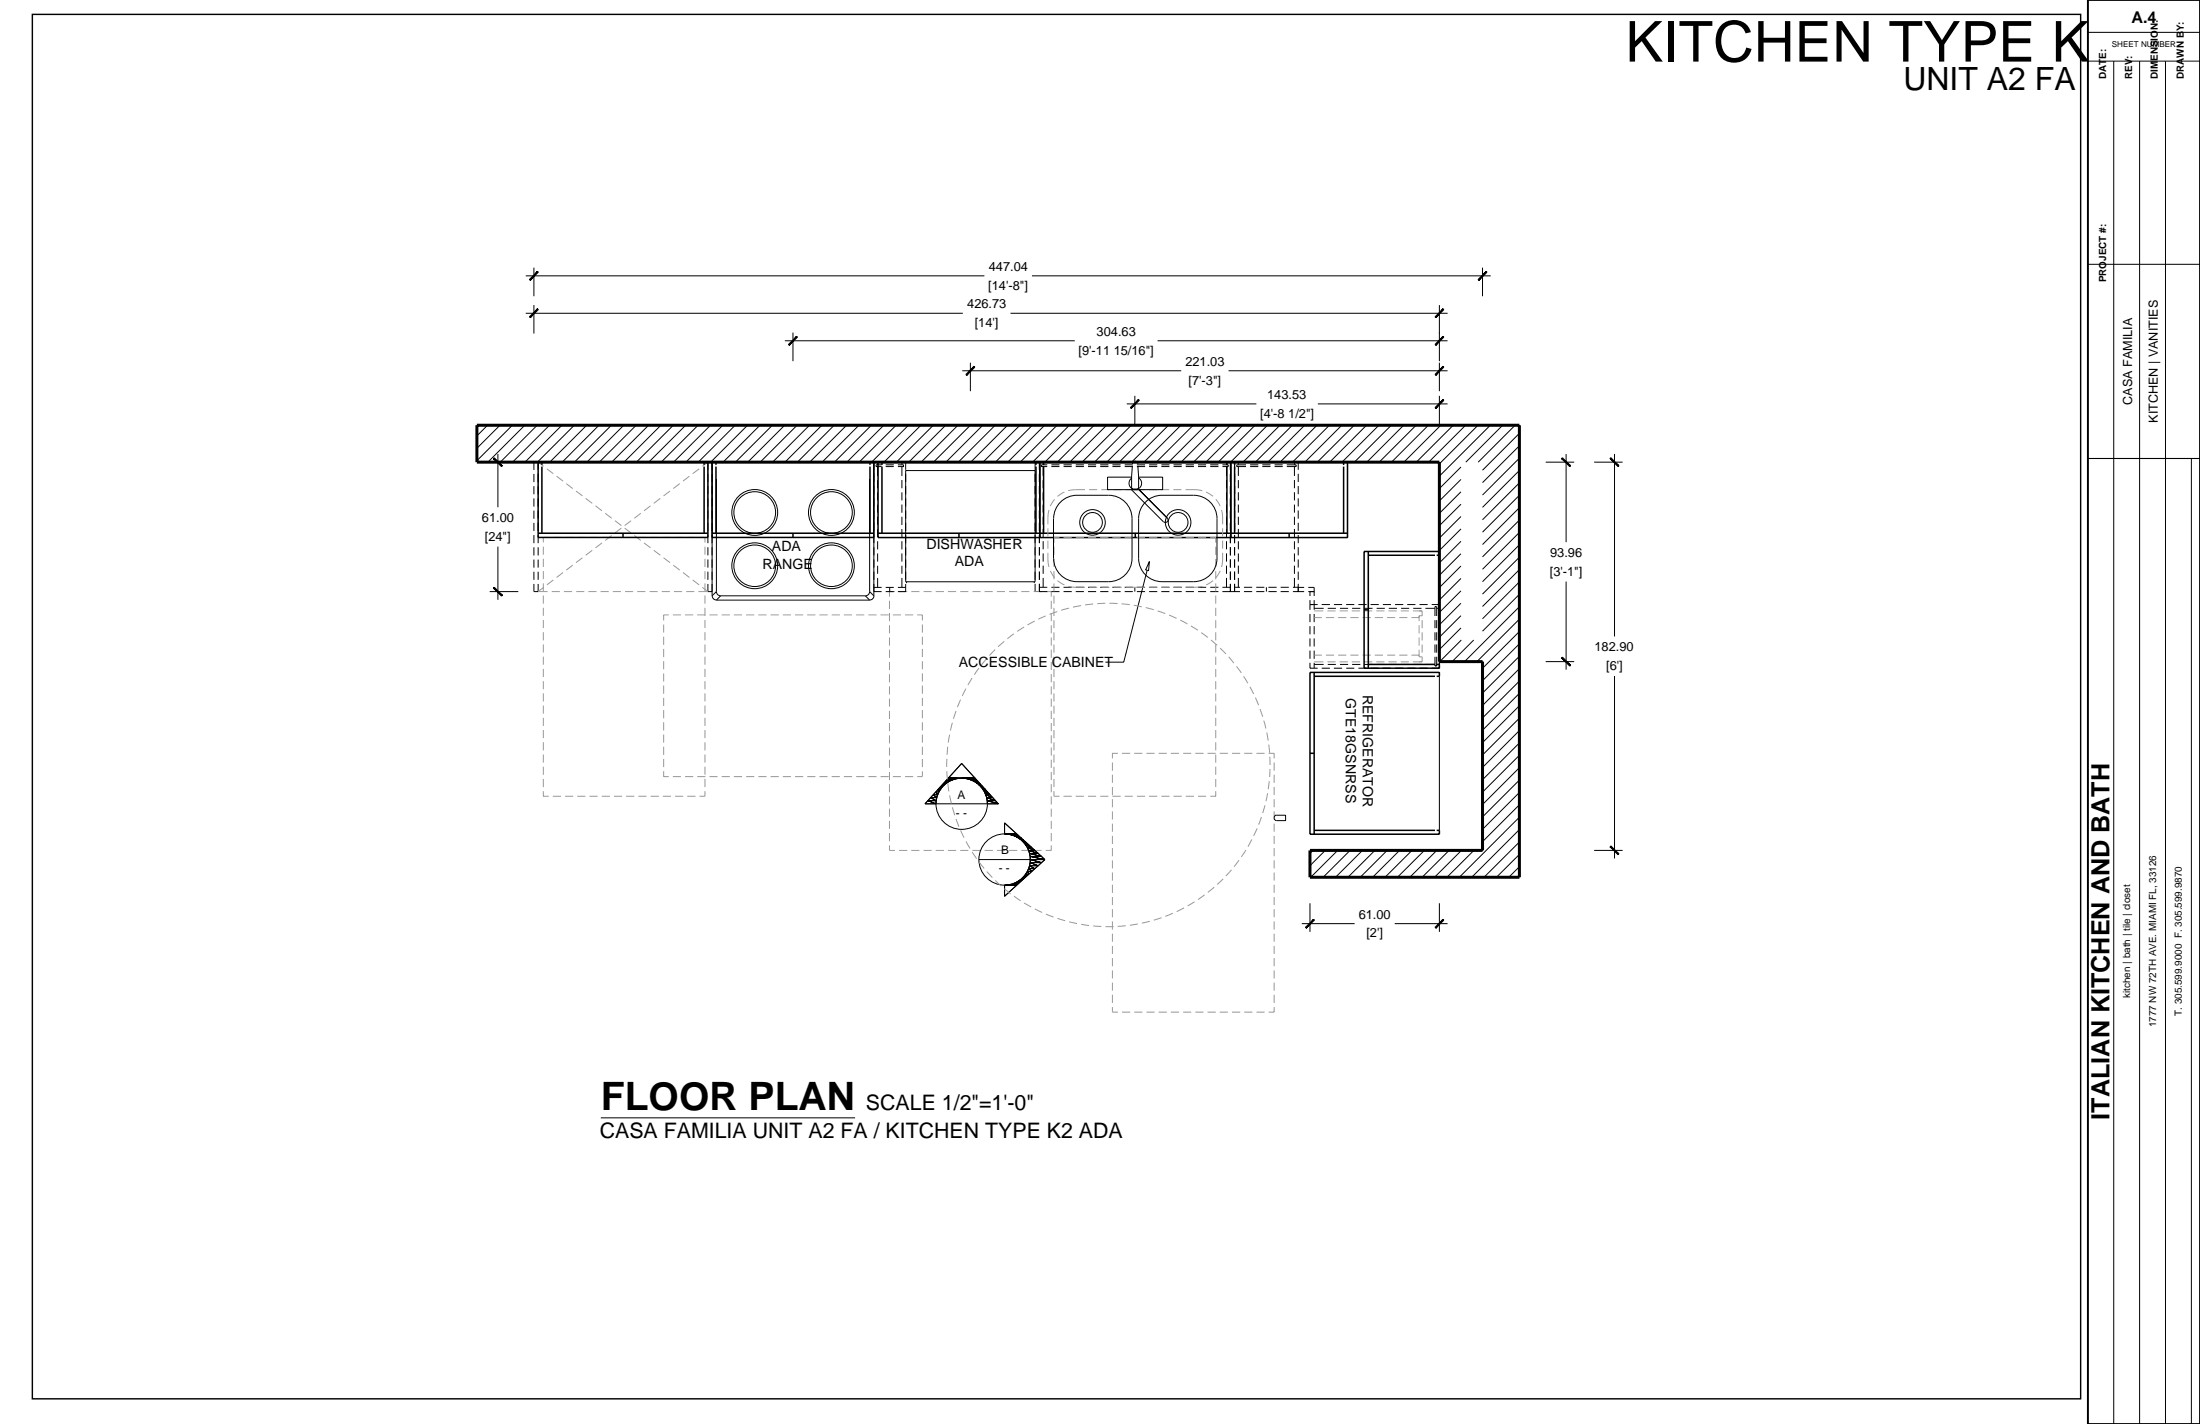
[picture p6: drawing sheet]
<svg xmlns="http://www.w3.org/2000/svg" width="432mm" height="279mm" viewBox="0 0 432 279" stroke-linecap="round" stroke-linejoin="round" font-family="sans-serif">
<g fill="none" stroke="#000" stroke-width=".2">
<path d="M103.2 54.1h90M104.8 52.5v5.6M104.8 59.9v5.5M202.5 54.1h90.1M282.5 59.9v11M291 52.5v5.6M103.2 61.5h85.8M154.1 66.9h56.8M155.6 65.3v5.6M188.9 72.7h42.9M190.5 71.2v5.6M198.3 61.5h85.8"/>
<path d="M221.1 79.2h25.5M222.7 77.7v5.5M227.2 66.9h56.9M241.1 72.7h43M258.7 79.2h25.4M282.5 71.2v5.6M282.5 77.7v5.5M95.7 83.4l-2.1 2.1M96.1 90.7h5.6M97.7 89.1v10.4M98.1 83.4l-4.5 4.6M100.6 83.4l-7 7"/>
<path d="M103 83.4l-7.2 7.3M104.8 92.2v-1.5h.8v1.5M104.8 93v1.6M104.8 95.4v1.6M104.8 97.8v1.6M105.4 83.4l-7.2 7.3M105.6 93v1.6M105.6 95.4v1.6M105.6 97.8v1.6M106.4 90.7h31.8M107.8 83.4l-7.2 7.3M110.3 83.4l-7.3 7.3"/>
<path d="M112.7 83.4l-7.2 7.3M115.1 83.4l-7.2 7.3M117.6 83.4l-7.3 7.3M120 83.4l-7.2 7.3M122.4 83.4l-7.2 7.3M124.9 83.4l-7.3 7.3M127.3 83.4l-7.2 7.3M129.7 83.4l-7.2 7.3M132.1 83.4l-7.2 7.3M134.6 83.4l-7.3 7.3M137 83.4l-7.2 7.3M138.9 93v1.6"/>
<path d="M138.9 95.4v1.6M138.9 97.8v1.6M139.4 83.4l-7.2 7.3M139.8 90.7v26.2l.8-.8v-22.1M141.9 83.4l-7.3 7.3M144.3 83.4l-7.2 7.3M146.7 83.4l-7.2 7.3M149.2 83.4l-7.3 7.3M151.6 83.4l-7.2 7.3M154 83.4l-7.2 7.3M156.4 83.4l-7.2 7.3M158.9 83.4l-7.3 7.3"/>
<path d="M161.3 83.4l-7.2 7.3M163.7 83.4l-7.2 7.3M166.2 83.4l-7.3 7.3M168.6 83.4l-7.2 7.3M171 83.4l-7.2 7.3M171.5 90.7v26.2l-.8-.8v-22.1M172.3 90.7v.5M172.3 91.5v1.9M172.3 94.2v1.6M172.3 96.6v1.6M172.3 99v1.6M173 91.2h-1.1v.3h1.1"/>
<path d="M173.5 83.4l-7.3 7.3M173.8 91.5h1.6M173.8 91.2h1.6M175.9 83.4l-7.3 7.3M176.2 91.2h1.1v.3h-1.1M177 90.7v.5M177 91.5v1.9M177 94.2v1.6M177 96.6v1.6M177 99v1.6M177.8 92.3h25.4v21.9h-25.4zM177.8 90.7v1.5"/>
<path d="M178.3 83.4l-7.2 7.3M180.7 83.4l-7.2 7.3M183.2 83.4l-7.3 7.3M185.6 83.4l-7.2 7.3M188 83.4l-7.2 7.3M190.5 83.4l-7.3 7.3M192.9 83.4l-7.2 7.3M195.3 83.4l-7.2 7.3M197.8 83.4l-7.3 7.3M200.2 83.4l-7.3 7.3M202.6 83.4l-7.2 7.3M203.2 90.7v1.5"/>
<path d="M204 90.7v1.5M204 93v1.6M204 95.4v1.6M204 97.8v1.6M204.7 90.7v.5M204.7 91.5v1.9M204.7 94.2v1.6M204.7 96.6v1.6M204.7 99v1.6M205 83.4l-7.2 7.3M205.5 91.2h-1.1v.3h1.1M206.4 91.5h1.5"/>
<path d="M206.4 91.2h1.5M207.5 83.4l-7.3 7.3M208.7 91.5h1.7M208.7 91.2h1.7M209.9 83.4l-7.2 7.3M211.1 91.5h1.6M211.1 91.2h1.6M212.3 83.4l-7.2 7.3M213.6 91.5h1.5M213.6 91.2h1.5M214.8 83.4l-7.3 7.3M215.9 91.5h1.7"/>
<path d="M215.9 91.2h1.7M217.2 83.4l-7.2 7.3M218.3 91.5h1.6M218.3 91.2h1.6M219.6 83.4l-7.2 7.3M220.7 91.5h1.6M220.7 91.2h1.6M222 83.4l-7.2 7.3M222.1 96.1l6.2 6.3M222.1 93.6h-4.7v2.5h10.8v-2.5h-4.7M222.1 93.8a1.24 1.24 0 0 0 .2 2.1M222.2 91.4l-.1 4.3 .2 .3h1"/>
<path d="M223.1 91.5h1.6M223.1 91.2h1.6M223.3 91.4l.2 4.3-.2 .3M223.4 91a.54 .54 0 0 0-.6-.5 .54 .54 0 0 0-.5 .5M223.5 93.8a1.24 1.24 0 0 1-.2 2.2M223.5 96.1l5.6 5.5a.52 .52 0 0 1 0 .8 .52 .52 0 0 1-.7 0M224.5 83.4l-7.3 7.3M225.5 91.5h1.6M225.5 91.2h1.6M226.9 83.4l-7.2 7.3M227.9 91.5h1.6M227.9 91.2h1.6"/>
<path d="M229.3 83.4l-7.2 7.3M230.3 91.5h1.6M230.3 91.2h1.6M231.8 83.4l-7.3 7.3M232.7 91.5h1.6M232.7 91.2h1.6M234.2 83.4l-7.3 7.3M234.3 97.2h-6.2a4.6 4.6 0 0 0-4.6 4.6v7.7a4.6 4.6 0 0 0 4.6 4.6h6.2M234.3 97.2a4.6 4.6 0 0 1 4.6 4.6v7.7a4.6 4.6 0 0 1-4.6 4.6M235.1 91.5h1.6M235.1 91.2h1.6M236.6 83.4l-7.2 7.3"/>
<path d="M237.5 91.5h1.6M237.5 91.2h1.6M239.1 83.4l-7.3 7.3M239.9 91.2h1.2v.3h-1.2M240.7 90.7v.5M240.7 91.5v1.9M240.7 94.2v1.6M240.7 96.6v1.6M240.7 99v1.6M241.5 93v1.6M241.5 95.4v1.6M241.5 97.8v1.6"/>
<path d="M241.5 83.4l-7.2 7.3M242.3 90.7v1.5M242.3 93v1.6M242.3 95.4v1.6M242.3 97.8v1.6M243.1 90.7v.5M243.1 91.5v1.9M243.1 94.2v1.6M243.1 96.6v1.6M243.1 99v1.6M243.9 83.4l-7.2 7.3M244.6 91.2h-1.9v.3h1.9"/>
<path d="M245.4 91.5h1.6M245.4 91.2h1.6M246.3 83.4l-7.2 7.3M247.8 91.5h1.6M247.8 91.2h1.6M248.8 83.4l-7.3 7.3v1.5M250.2 91.5h1.6M250.2 91.2h1.6M251.2 83.4l-7.2 7.3M252.6 91.2h1.8v.3h-1.8M253.6 83.4l-7.2 7.3M254.1 90.7v.5"/>
<path d="M254.1 91.5v1.9M254.1 94.2v1.6M254.1 96.6v1.6M254.1 99v1.6M254.8 90.7v1.5M254.8 93v1.6M254.8 95.4v1.6M254.8 97.8v1.6M256.1 83.4l-7.3 7.3M258.5 83.4l-7.3 7.3M260.9 83.4l-7.2 7.3M263.4 83.4l-7.3 7.3"/>
<path d="M263.7 90.7h-124.8v1.5M265.8 83.4l-7.2 7.3M268.2 83.4l-7.2 7.3M270.6 83.4l-7.2 7.3M273.1 83.4l-7.3 7.3M275.5 83.4l-7.2 7.3M277.9 83.4l-7.2 7.3M280.4 83.4l-7.3 7.3M282.8 83.4l-7.3 7.3M285.2 83.4l-7.2 7.3M286.7 91.6l-4.2 4.3M286.7 94.1l-4.2 4.2"/>
<path d="M286.7 96.5l-4.2 4.2M286.7 98.9l-4.2 4.2M287.7 83.4l-7.3 7.3M290.1 83.4l-7.6 7.6M292.5 83.4l-10 10M294.9 83.4l-7.2 7.3M297.4 83.4l-7.3 7.3M298.2 85l-7.2 7.3M298.2 87.5l-7.2 7.2M298.2 89.9l-7.2 7.2M298.2 92.3l-7.2 7.2M298.2 94.7l-7.2 7.3"/>
<path d="M298.2 97.2l-7.2 7.2M298.2 99.6l-7.2 7.2M303.4 90.7h5.6M307.4 89.1v17.3M312.9 90.7h5.6M316.9 89.1v35.8M96.1 116.1h5.6M97.7 107.3v10.4M104.8 100.2v1.6M104.8 102.6v1.6M104.8 105v1.6M104.8 107.4v1.6"/>
<path d="M104.8 109.8v1.6M104.8 112.2v1.6M104.8 114.6v1.5h.8v-1.5M105.6 100.2v1.6M105.6 102.6v1.6M105.6 105v1.6M105.6 107.4v1.6M105.6 109.8v1.6M105.6 112.2v1.6M138.9 114.6v1.5h.9M138.9 100.2v1.6M138.9 102.6v1.6"/>
<path d="M138.9 105v1.6M138.9 107.4v1.6M138.9 109.8v1.6M138.9 112.2v1.6M139.8 116.9a.84 .84 0 0 0 .8 .8M140.6 116.1a.84 .84 0 0 0 .8 .8M141.4 116.9h28.4l.9 .9h-30.1zM170.7 116.1a.84 .84 0 0 1-.8 .8M171.5 116.1h1.5M171.5 115.3h1.5M171.5 116.9a.84 .84 0 0 1-.8 .8M172.3 101.4v1.6"/>
<path d="M172.3 103.8v1.6M172.3 106.2v1.6M172.3 108.6v1.6M172.3 111v1.6M172.3 113.4v1.9M173.8 116.1h1.6M173.8 115.3h1.6M174.6 115.3v.8M176.2 115.3h1.6M177 101.4v1.6M177 103.8v1.6M177 106.2v1.6"/>
<path d="M177 108.6v1.6M177 111v1.6M177 113.4v1.9M177.8 114.6v1.5h-1.6M177.9 114.2v.2M203 114.2v.2M203.2 114.6v1.5h.8M204 114.6v1.5h1.5M204 100.2v1.6M204 102.6v1.6M204 105v1.6M204 107.4v1.6"/>
<path d="M204 109.8v1.6M204 112.2v1.6M204 115.2h1.5M204.7 101.4v1.6M204.7 103.8v1.6M204.7 106.2v1.6M204.7 108.6v1.6M204.7 111v1.6M204.7 113.4v1.8M206.4 116.1h1.5M206.4 115.2h1.5M206.8 101.8v7.8"/>
<path d="M206.8 101.8a4.6 4.6 0 0 1 4.6-4.6h6.2a4.6 4.6 0 0 1 4.6 4.6v7.7a4.6 4.6 0 0 1-4.6 4.6h-6.2a4.6 4.6 0 0 1-4.6-4.6M208.7 116.1h1.7M208.7 115.2h1.7M211.1 116.1h1.6M211.1 115.2h1.6M213.6 116.1h1.5M213.6 115.2h1.5M215.9 116.1h1.7M215.9 115.2h1.7M218.3 116.1h1.6M218.3 115.2h1.6M220.7 116.1h1.6"/>
<path d="M220.7 115.2h1.6M222.7 115.2v.9M223.1 116.1h1.6M223.1 115.2h1.6M225.1 111.9l-4.5 18h-3.6M225.5 116.1h1.6M225.5 115.2h1.6M227.9 116.1h1.6M227.9 115.2h1.6M230.3 116.1h1.6M230.3 115.2h1.6M232.7 116.1h1.6"/>
<path d="M232.7 115.2h1.6M235.1 116.1h1.6M235.1 115.2h1.6M237.5 116.1h1.6M237.5 115.2h1.6M239.9 116.1h3.5M239.9 115.2h1.6M240.7 101.4v1.6M240.7 103.8v1.6M240.7 106.2v1.6M240.7 108.6v1.6M240.7 111v1.6"/>
<path d="M240.7 113.4v1.8M241.5 100.2v1.6M241.5 102.6v1.6M241.5 105v1.6M241.5 107.4v1.6M241.5 109.8v1.6M241.5 112.2v1.6M241.5 114.6v1.5M242.3 100.2v1.6M242.3 102.6v1.6M242.3 105v1.6M242.3 107.4v1.6"/>
<path d="M242.3 109.8v1.6M242.3 112.2v1.6M242.3 114.6v1.5M242.3 115.2h1.1M243.1 101.4v1.6M243.1 103.8v1.6M243.1 106.2v1.6M243.1 108.6v1.6M243.1 111v1.6M243.1 113.4v1.8M244.2 116.1h1.6M244.2 115.2h1.6"/>
<path d="M246.6 116.1h1.6M246.6 115.2h1.6M248.6 115.2v.9M249 116.1h1.6M249 115.2h1.6M251.4 116.1h1.6M251.4 115.2h1.6M253.8 116.1h2.2M253.8 115.2h1M254.1 101.4v1.6M254.1 103.8v1.6M254.1 106.2v1.6"/>
<path d="M254.1 108.6v1.6M254.1 111v1.6M254.1 113.4v1.8M254.8 100.2v1.6M254.8 102.6v1.6M254.8 105v1.6M254.8 107.4v1.6M254.8 109.8v1.6M254.8 112.2v1.6M254.8 114.6v1.5M254.8 115.3h1.2M256.8 116.1h1.1"/>
<path d="M256.8 115.3h1.1v1.6M257.1 118.6h1.5M257.1 116.1v.8M257.1 117.8v1.9M257.9 117.8v1.9M257.9 119.4h1.9M259.4 118.6h1.6M260.6 119.4h1.6M261.8 118.6h1.6M263 119.4h1.6M264.2 118.6h1.6M265.4 119.4h1.6"/>
<path d="M266.6 118.6h1.6M267.8 119.4h1.6M269 118.6h1.6M270.2 119.4h1.6M271.4 118.6h1.6M272.6 119.4h1.6M273.8 118.6h1.6M275 119.4h1.6M276.2 118.6h1.6M277.4 119.4h1.6M278.6 118.6h1.6M279.8 119.4h1.8"/>
<path d="M281 118.6h1.5M282 119.4h.5M282.5 108.9v22.2h-1.5M286.7 101.3l-4.2 4.3M286.7 103.8l-4.2 4.2M286.7 106.2l-4.2 4.2M286.7 108.6l-4.2 4.3M286.7 111.1l-4.2 4.2M286.7 113.5l-4.2 4.2M286.7 115.9l-4.2 4.3M286.7 118.4l-4.2 4.2M298.2 102l-7.2 7.3"/>
<path d="M298.2 104.5l-7.2 7.2M298.2 106.9l-7.2 7.2M298.2 109.3l-7.2 7.3M298.2 111.8l-7.2 7.2M298.2 114.2l-7.2 7.2M298.2 116.6l-7.2 7.2M298.2 119l-10.8 10.8M307.4 114.1v17.3M257.1 120.5v1.6M257.1 122.9v1.6M257.1 125.3v1.6M257.1 127.7v1.6"/>
<path d="M257.1 130v1.1h1.5M257.9 120.5v1.6M257.9 122.9v1.6M257.9 125.3v1.6M257.9 127.7v1.6M257.9 130v1.1M257.9 130.4h1.9M259.4 131.1h1.6M260.6 130.4h1.6M261.8 131.1h1.6M263 130.4h1.6M264.2 131.1h1.6"/>
<path d="M265.4 130.4h1.6M266.6 131.1h1.6M267.8 130.4h1.6M269 131.1h1.6M270.2 130.4h1.6M271.4 131.1h1.6M272.6 130.4h1.6M273.8 131.1h1.6M275 130.4h1.6M276.2 131.1h1.6M277.4 130.4h1.6M278.6 131.1h1.6"/>
<path d="M279.8 130.4h1.8M281.6 120.9v-1.9h.4v1.9M281.6 121.7v1.6M281.6 124.1v1.6M281.6 126.4v1.7M281.6 128.9v1.8h.4v-1.8M282 130.4h.5M282 121.7v1.6M282 124.1v1.6M282 126.4v1.7M282.5 132.7v30.2M286.7 120.8l-4.2 4.2"/>
<path d="M286.7 123.2l-4.2 4.2M286.8 125.6l-4.2 4.2M289.2 125.6l-4.2 4.2M298.2 121.5l-8.3 8.3M298.2 123.9l-7.2 7.2M298.2 126.3l-7.2 7.3M298.2 128.8l-7.2 7.2M298.2 131.2l-7.2 7.2M298.2 133.6l-7.2 7.3M298.2 136l-7.2 7.3M298.2 138.5l-7.2 7.2M303.4 129.8h5.6"/>
<path d="M316.9 132.6v35.8M188.7 149.8l7.2 7.9h-14.4zM250.5 160h1.8v1h-1.8M250.5 159.9a.54 .54 0 0 0-.4 .6 .54 .54 0 0 0 .4 .5M298.2 140.9l-7.2 7.2M298.2 143.3l-7.2 7.3M298.2 145.8l-7.2 7.2M298.2 148.2l-7.2 7.2M298.2 150.6l-7.2 7.3M298.2 153.1l-7.2 7.2M298.2 155.5l-7.2 7.2M298.2 157.9l-7.2 7.2"/>
<path d="M192.1 168.6a5 5 0 0 0 5.1 5.1 5 5 0 0 0 5-5.1M192.1 168.7h10.1M197.2 163.6v-2.1l7.9 7.2-7.9 7.2v-2.2M197.2 163.6a5 5 0 0 1 5 5M197.2 163.6a5 5 0 0 0-5.1 5M257.1 177.2v5.6M257.7 166.9l-.6 .5M260.1 166.9l-3 3M262.6 166.9l-5.3 5.2M265 166.9l-5.3 5.2M267.4 166.9l-5.3 5.2M269.9 166.9l-5.3 5.2"/>
<path d="M272.3 166.9l-5.3 5.2M274.7 166.9l-5.3 5.2M277.1 166.9l-5.3 5.2M279.6 166.9l-5.3 5.2M282 166.9l-5.3 5.2M282.5 177.2v5.6M284.4 166.9l-5.3 5.2M286.9 166.9l-5.3 5.2M289.3 166.9l-5.3 5.2M298.2 160.3l-11.8 11.8M298.2 162.8l-9.3 9.3M298.2 165.2l-6.9 6.9"/>
<path d="M298.2 167.6l-4.5 4.5M298.2 170.1l-2.1 2M312.9 166.9h5.6M255.5 181.2h10.4M273.7 181.2h10.4M117.9 219.3h49.9"/>
<circle cx="148.1" cy="111" r="4.5"/>
<circle cx="148.1" cy="100.6" r="4.5"/>
<circle cx="148.1" cy="100.6" r="4.1"/>
<circle cx="148.1" cy="111" r="4.1"/>
<circle cx="163.2" cy="111" r="4.5"/>
<circle cx="163.2" cy="100.6" r="4.5"/>
<circle cx="163.2" cy="100.6" r="4.1"/>
<circle cx="163.2" cy="111" r="4.1"/>
<circle cx="214.4" cy="102.5" r="1.94"/>
<circle cx="214.4" cy="102.5" r="2.51"/>
<circle cx="231.2" cy="102.5" r="1.94"/>
<circle cx="231.2" cy="102.5" r="2.51"/>
<circle cx="188.8" cy="157.7" r="5"/>
</g>
<g fill="none" stroke="#989898" stroke-width=".2">
<path d="M105.6 90.7l1.1 .8M107.3 92l1.3 .9M109.2 93.4l1.3 1M111.1 94.9l1.3 1M113.1 96.4l1.2 .9M115 97.8l1.2 1M116.9 99.3l1.3 .9M127.7 99.3l-1.3 .9M129.6 97.8l-1.3 1M131.5 96.4l-1.3 .9M133.4 94.9l-1.3 1M135.3 93.4l-1.3 1"/>
<path d="M137.2 92l-1.2 .9M138.9 90.7l-1 .8M207 98l-.9 1.3M208.9 96.6l-1.3 .8M213 96.1a8.5 8.5 0 0 0-3.3 .2M213.8 96.1h1.5M216.2 96.1h1.6M218.6 96.1h1.6M221 96.1h3.7M225.5 96.1h1.6M227.9 96.1h1.6M230.3 96.1h1.6"/>
<path d="M232.7 96.1a8.2 8.2 0 0 1 3.3 .2M236.7 96.5l1.4 .9M238.6 98l.9 1.3M106.6 107.3v1.5M106.6 109.6v1.7M106.6 112.1v1.5M106.6 114.4v1.6M106.6 116.8v1.6M106.6 119.3v1.5M106.7 115.3l-1.1 .8h1.9M107.7 105.5h-1.1v.9M108.3 116.1h1.6"/>
<path d="M108.5 105.5h1.6M108.6 113.8l-1.3 1M110.5 112.3l-1.3 1M110.7 116.1h1.6M110.9 105.5h1.6M112.4 110.9l-1.3 1M113.1 116.1h1.6M113.3 105.5h1.6M114.3 109.4l-1.2 1M115.5 116.1h1.6M115.7 105.5h1.6M116.2 108l-1.2 .9"/>
<path d="M117.9 116.1h1.6M118.1 105.5h1.6M118.2 106.5l-1.3 1M118.8 100.7l1.3 1M120.1 105.1l-1.3 .9M120.3 116.1h1.6M120.5 105.5h1.6M120.7 102.2l1.3 .9M122 103.6l-1.3 1M122.6 103.6l1.3 1M122.7 116.1h1.6M122.9 105.5h1.6"/>
<path d="M123.9 102.2l-1.3 .9M124.5 105.1l1.3 .9M125.1 116.1h1.6M125.3 105.5h1.6M125.8 100.7l-1.3 1M126.4 106.5l1.3 1M127.5 116.1h1.6M127.7 105.5h1.6M128.3 108l1.3 .9M129.9 116.1h1.6M130.1 105.5h1.6M130.2 109.4l1.3 1"/>
<path d="M132.1 110.9l1.3 1M132.3 116.1h1.6M132.5 105.5h1.6M134 112.3l1.3 1M134.7 116.1h1.6M134.9 105.5h1.6M136 113.8l1.2 1M137.3 105.5h1.1v.9M137.9 115.3l1 .8h-1.8M138.4 107.3v1.5M138.4 109.6v1.7M138.4 112.1v1.5"/>
<path d="M138.4 114.4v1.6M138.4 116.8v1.6M138.4 119.3v1.5M174.6 117.9v1.6M175.7 116.1h-1.1v1M176.5 116.1h1.6M178.9 116.1h1.6M181.3 116.1h1.6M183.7 116.1h1.6M186.1 116.1h1.6M188.5 116.1h1.6M190.9 116.1h1.6"/>
<path d="M193.3 116.1h1.6M195.7 116.1h1.6M198.1 116.1h1.6M200.4 116.1h1.7M202.9 116.1h1.5M205.3 116.1h1v1M205.7 108.5v2l.2 .8M205.7 103.7v1.6M205.7 106.1v1.6M205.9 100.1l-.2 .7v2.1M206.2 112l.8 1.4M206.3 117.9v1.6"/>
<path d="M206.9 107.3v1.6M206.9 109.7v1.6M206.9 112.1v1.6M206.9 114.5v1.6M206.9 116.9v1.5M206.9 119.3v1.6M207.5 120l-1.5 .5M207.6 113.9l1.3 .9M207.9 105.5h-1v1M208.7 105.5h1.7M209.7 115l1.4 .2h1.9M209.8 119.3l-1.5 .5"/>
<path d="M211.1 105.5h1.6M212.2 118.8l-1.6 .3M213.6 105.5h1.5M213.8 115.2h1.5M214.5 118.5l-1.5 .2M215.9 105.5h1.7M216.2 115.2h1.6M216.9 118.4h-1.6M217.7 118.4h1.7M218.3 105.5h1.6M218.6 115.2h1.6M220.1 118.5l1.6 .1"/>
<path d="M220.7 105.5h1.6M221 115.2h3.7M222.5 118.8l1.6 .3M223.1 105.5h1.6M224.9 119.2l1.5 .4M225.5 115.2h1.6M225.5 105.5h1.6M227.2 119.9l1.5 .5M227.9 115.2h1.6M227.9 105.5h1.6M230.3 115.2h1.6M230.3 105.5h1.6"/>
<path d="M232.7 105.5h1.6M235.1 105.5h1.6M236 115l-1.5 .2h-1.8M237.5 105.5h1.1v1M238.1 113.9l-1.4 .9M238.6 107.3v1.6M238.6 109.7v1.6M238.6 112.1v1.6M238.6 114.5v1.6M238.6 116.9v1.5M238.6 119.3v1.6M239.5 112l-.8 1.3"/>
<path d="M239.8 100.1l.1 .7 .1 2.1M240 108.5l-.1 2-.1 .8M240 103.7v1.6M240 106.1v1.6M257.9 119.9h1.8M260.5 119.9h1.6M262.9 119.9h1.6M265.3 119.9h1.6M267.7 119.9h1.6M270.1 119.9h1.6M272.5 119.9h1.6M274.9 119.9h1.6"/>
<path d="M277.3 119.9h1.8v1M106.6 121.6v1.6M106.6 124v1.6M106.6 126.4v1.6M106.6 128.8v1.6M106.6 131.2v1.6M106.6 133.6v1.6M106.6 136v1.6M106.6 138.4v1.6M130.3 122.5v1.6M130.3 124.9v1.6M130.3 127.3v1.6"/>
<path d="M130.3 129.7v1.6M130.3 132.1v1.6M130.3 134.5v1.6M130.3 136.9v1.6M130.3 139.3v1.6M131.3 120.7h-1v1M132.1 120.7h1.5M134.5 120.7h1.6M136.8 120.7h1.7M138.4 121.6v1.6M138.4 124v1.6M138.4 126.4v1.6"/>
<path d="M138.4 128.8v1.6M138.4 131.2v1.6M138.4 133.6v1.6M138.4 136v1.6M138.4 138.4v1.6M139.3 120.7h1.5M141.6 120.7h1.7M144 120.7h1.6M146.5 120.7h1.5M148.8 120.7h1.7M151.2 120.7h1.6M153.6 120.7h1.6"/>
<path d="M156 120.7h1.6M158.4 120.7h1.6M160.8 120.7h1.6M163.2 120.7h1.6M165.6 120.7h1.6M168 120.7h1.6M170.4 120.7h1.6M172.8 120.7h1.6M174.6 120.3v1.6M174.6 122.7v1.6M174.6 125.1v1.6M174.6 127.5v1.6"/>
<path d="M174.6 129.9v1.6M174.6 132.3v1.6M174.6 134.7v1.6M174.6 137.1v1.6M174.6 139.5v1.6M175.2 120.7h1.6M177.6 120.7h1.6M180 120.7h1v1M181 122.5v1.6M181 124.9v1.6M181 127.3v1.6M181 129.7v1.6"/>
<path d="M181 132.1v1.6M181 134.5v1.6M181 136.9v1.6M181 139.3v1.6M187.6 139.5l-.5 1.5M188.5 137.3l-.6 1.4M189.6 135.1l-.7 1.4M190.8 133l-.8 1.4M192.2 131.1l-1 1.3M192.7 130.4h-.1M193.7 129.2l-1 1.2M195.3 127.4l-1.1 1.2"/>
<path d="M197.1 125.8l-1.2 1.1M199 124.4l-1.3 .9M201 123l-1.4 .9M203.1 121.9l-1.4 .7M205.3 120.8l-1.5 .7M206.3 120.3v1.6M206.3 122.7v1.6M206.3 125.1v1.6M206.3 127.5v1.6M206.3 129.9v1.6M206.3 132.3v1.6M206.3 134.7v1.6"/>
<path d="M206.3 137.1v1.6M206.3 139.5v1.6M206.9 121.7v1.6M206.9 124.1v1.5M206.9 126.4v1.7M206.9 128.8v1.7M206.9 131.3v1.5M206.9 133.6v1.7M206.9 136v1.6M206.9 138.5v1.5M229.5 120.7l1.4 .6M231.6 121.7l1.5 .7"/>
<path d="M233.8 122.8l1.3 .9M235.8 124.1l1.3 1M237.7 125.6l1.2 1M238.6 121.7v1.6M238.6 124.1v1.5M238.6 126.4v1.7M238.6 128.8v1.7M238.6 131.3v1.5M238.6 133.6v1.7M238.6 136v1.6M238.6 138.5v1.5M239.5 127.2l1.1 1.1"/>
<path d="M241.2 128.9l1 1.2M242.7 130.7l.9 1.3M244.1 132.7l.8 1.3M245.3 134.7l.8 1.5M246.4 136.9l.6 1.5M247.3 139.1l.5 1.5M257.9 129.9h1.8M257.9 128.5h1.5M257.9 121.2h1.5M260.2 128.5h1.7M260.2 121.2h1.7M260.5 129.9h1.6"/>
<path d="M262.6 128.5h1.6M262.6 121.2h1.6M262.9 129.9h1.6M265 128.5h1.6M265 121.2h1.6M265.3 129.9h1.6M267.4 128.5h1.6M267.4 121.2h1.6M267.7 129.9h1.6M269.8 128.5h1.6M269.8 121.2h1.6M270.1 129.9h1.6"/>
<path d="M272.2 128.5h1.6M272.2 121.2h1.6M272.5 129.9h1.6M274.6 128.5h1.6M274.6 121.2h1.6M274.9 129.9h1.6M277 128.5h1.5M277 121.2h1.5M278.5 122.7v1.6M278.5 125.1v1.6M278.5 127.5v1.4h.6M279.1 121.7v1.6"/>
<path d="M279.1 124.1v1.6M279.1 126.4v1.7M279.1 128.9v1h-1.8M279.1 120.8h-.6v1.1M106.6 140.8v1.6M106.6 143.2v1.6M106.6 145.6v1.6M106.6 148v1.6M106.6 150.4v1.6M106.6 152.8v1.6M106.6 155.2v1h1.1M108.5 156.2h1.6"/>
<path d="M110.9 156.2h1.6M113.3 156.2h1.6M115.7 156.2h1.6M118.1 156.2h1.6M120.5 156.2h1.6M122.9 156.2h1.6M125.3 156.2h1.6M127.7 156.2h1.6M130.1 156.2h1.6M130.3 151.3v1.1h1M130.3 141.7v1.6M130.3 144.1v1.6"/>
<path d="M130.3 146.5v1.6M130.3 148.9v1.6M132.1 152.4h1.5M132.5 156.2h1.6M134.5 152.4h1.6M134.9 156.2h1.6M136.8 152.4h1.7M138.4 140.8v1.6M138.4 143.2v1.6M138.4 145.6v1.6M138.4 148v1.6M138.4 150.4v1.6"/>
<path d="M138.4 152.8v1.6M138.4 155.2v1h-1.1M139.3 152.4h1.5M141.6 152.4h1.7M144 152.4h1.6M146.5 152.4h1.5M148.8 152.4h1.7M151.2 152.4h1.6M153.6 152.4h1.6M156 152.4h1.6M158.4 152.4h1.6M160.8 152.4h1.6"/>
<path d="M163.2 152.4h1.6M165.6 152.4h1.6M168 152.4h1.6M170.4 152.4h1.6M172.8 152.4h1.6M174.6 141.9v1.6M174.6 144.3v1.6M174.6 146.7v1.6M174.6 149.1v1.6M174.6 151.5v1.6M174.6 153.9v1.5M174.6 156.3v1.6"/>
<path d="M174.6 158.7v1.6M175.2 152.4h1.6M177.6 152.4h1.6M181 151.3v1.1h-1M181 141.7v1.6M181 144.1v1.6M181 146.5v1.6M181 148.9v1.6M185.8 148.9v1.6M185.8 151.3l.1 1.6M186 146.5l-.1 1.6M186 153.7l.2 1.6"/>
<path d="M186.4 144.1l-.3 1.6M186.4 156.1l.3 1.5M186.9 141.8l-.4 1.5M186.9 158.4l.5 1.6M206.3 141.9v1.6M206.3 144.3v1.6M206.3 146.7v1.6M206.3 149.1v1.6M206.3 151.5v1.6M206.3 153.9v1.5M206.3 156.3v1.6M206.3 158.7v1.6"/>
<path d="M206.9 155.2v1h1M206.9 140.8v1.7M206.9 143.2v1.6M206.9 145.6v1.6M206.9 148v1.6M206.9 150.4v1.6M206.9 152.8v1.6M208.7 156.2h1.7M211.1 156.2h1.6M213.6 156.2h1.5M215.9 156.2h1.7M218.3 156.2h1.6"/>
<path d="M218.3 149.6v1.6M218.3 152v1.6M218.3 154.4v1.6M218.3 156.8v1.6M218.3 159.2v1.6M219.4 147.8h-1.1v1M220.2 147.8h1.6M220.7 156.2h1.6M222.6 147.8h1.6M223.1 156.2h1.6M225 147.8h1.6M225.5 156.2h1.6"/>
<path d="M227.4 147.8h1.6M227.9 156.2h1.6M229.8 147.8h1.6M230.3 156.2h1.6M232.2 147.8h1.6M232.7 156.2h1.6M234.6 147.8h1.6M235.1 156.2h1.6M237 147.8h1.6M238.6 155.2v1h-1.1M238.6 140.8v1.7M238.6 143.2v1.6"/>
<path d="M238.6 145.6v1.6M238.6 148v1.6M238.6 150.4v1.6M238.6 152.8v1.6M239.4 147.8h1.6M241.8 147.8h1.6M244.2 147.8h1.6M246.6 147.8h1.6M248.1 141.4l.4 1.5M248.3 158l-.5 1.5M248.6 143.7l.3 1.6M248.8 155.6l-.3 1.6"/>
<path d="M249 147.8h1.1v1M249 146.1l.2 1.6M249.1 153.3l-.2 1.6M249.2 148.5l.1 1.6M249.3 150.9l-.1 1.6M250.1 149.6v1.6M250.1 152v1.6M250.1 154.4v1.6M250.1 156.8v1.6M250.1 159.2v1.6M174.6 161.1v1.5M174.6 163.4v1.7"/>
<path d="M174.6 165.9v1h1.1M176.5 166.9h1.6M178.9 166.9h1.6M181.3 166.9h1.6M183.7 166.9h1.6M186.1 166.9h1.6M187.6 160.7l.6 1.5M188.5 166.9h1.6M188.5 162.9l.7 1.5M189.6 165.1l.8 1.4M190.8 167.2l.9 1.3M190.9 166.9h1.6"/>
<path d="M192.2 169.1l1 1.3M193.3 166.9h1.6M193.7 171l1.1 1.2M195.3 172.7l1.2 1.1M195.7 166.9h1.6M197.1 174.4l1.3 1M198.1 166.9h1.6M199 175.8l1.3 .9M200.4 166.9h1.7M201 177.2l1.4 .8M202.9 166.9h1.5M203.1 178.3l1.5 .7"/>
<path d="M205.3 179.3l1.5 .6M206.3 161.1v1.5M206.3 163.4v1.7M206.3 165.9v1h-1M218.3 161.6v1.6M218.3 164v1.6M218.3 166.4v1.6M218.3 168.8v1.6M218.3 171.2v1.6M218.3 173.6v1.6M218.3 176v1.6M218.3 178.4v1.6"/>
<path d="M230.2 179.2l-1.5 .6M232.4 178.1l-1.5 .8M234.5 176.9l-1.4 .9M236.4 175.6l-1.3 .9M238.3 174.1l-1.2 1M240.1 172.4l-1.2 1.1M241.7 170.7l-1.1 1.2M243.2 168.8l-1 1.3M244.5 166.8l-.9 1.3M245.7 164.7l-.8 1.4M246.7 162.5l-.6 1.5M247.6 160.3l-.6 1.5"/>
<path d="M250.1 161.6v1.6M250.1 164v1.6M250.1 166.4v1.6M250.1 168.8v1.6M250.1 171.2v1.6M250.1 173.6v1.6M250.1 176v1.6M250.1 178.4v1.6M207.5 180.2l1.6 .5M209.8 180.9l1.6 .3M212.2 181.4l1.6 .2M214.6 181.7l1.6 .1"/>
<path d="M218.3 180.8v1.6M218.3 183.2v1.6M218.3 185.6v1.6M218.3 188v1.6M218.3 190.4v1.6M218.3 192.8v1.6M218.3 195.2v1.6M218.3 197.6v1h1.1M218.6 181.8h-1.6M220.2 198.6h1.6M221 181.6l-1.6 .2M222.6 198.6h1.6"/>
<path d="M223.3 181.3l-1.5 .2M225 198.6h1.6M225.7 180.8l-1.6 .3M227.4 198.6h1.6M228 180.1l-1.5 .5M229.8 198.6h1.6M232.2 198.6h1.6M234.6 198.6h1.6M237 198.6h1.6M239.4 198.6h1.6M241.8 198.6h1.6M244.2 198.6h1.6"/>
<path d="M246.6 198.6h1.6M250.1 180.8v1.6M250.1 183.2v1.6M250.1 185.6v1.6M250.1 188v1.6M250.1 190.4v1.6M250.1 192.8v1.6M250.1 195.2v1.6M250.1 197.6v1h-1.1"/>
</g>
<g fill="#000" stroke="#000" stroke-width=".2">
<path d="M105.5 53.2l.2 .2zM105.5 53.2l-1.4 1.8zM105.7 53.4l-1.6 1.6zM105.5 53.2l-1.4 1.8zM103.9 54.8l.2 .2zM105.5 53.2l-1.6 1.6z" fill-rule="evenodd"/>
<path d="M290.1 54.8l.2 .2zM291.7 53.2l-1.4 1.8zM291.7 53.2l-1.6 1.6zM291.7 53.2l-1.4 1.8zM291.7 53.2l.2 .2zM291.9 53.4l-1.6 1.6z" fill-rule="evenodd"/>
<path d="M105.5 60.6l.2 .1zM105.5 60.6l-1.4 1.7zM104.1 62.3l1.6-1.6zM105.5 60.6l-1.4 1.7zM103.9 62.2l.2 .1zM103.9 62.2l1.6-1.6z" fill-rule="evenodd"/>
<path d="M156.4 66l.1 .1zM156.4 66l-1.5 1.8zM154.9 67.8l1.6-1.7zM156.4 66l-1.5 1.8zM154.7 67.6l.2 .2zM156.4 66l-1.7 1.6z" fill-rule="evenodd"/>
<path d="M191.2 71.9l.1 .1zM191.2 71.9l-1.5 1.7zM189.7 73.6l1.6-1.6zM191.2 71.9l-1.5 1.7zM189.6 73.5l.1 .1zM189.6 73.5l1.6-1.6z" fill-rule="evenodd"/>
<path d="M223.5 78.4l.1 .1zM223.5 78.4l-1.5 1.7zM222 80.1l1.6-1.6zM223.5 78.4l-1.5 1.7zM221.8 80l.2 .1zM221.8 80l1.7-1.6z" fill-rule="evenodd"/>
<path d="M281.6 80l.2 .1zM283.2 78.4l-1.4 1.7zM283.2 78.4l-1.6 1.6zM283.2 78.4l-1.4 1.7zM283.2 78.4l.2 .1zM283.4 78.5l-1.6 1.6z" fill-rule="evenodd"/>
<path d="M281.6 73.5l.2 .1zM283.2 71.9l-1.4 1.7zM283.2 71.9l-1.6 1.6zM283.2 71.9l-1.4 1.7zM283.2 71.9l.2 .1zM283.4 72l-1.6 1.6z" fill-rule="evenodd"/>
<path d="M281.6 67.6l.2 .2zM283.2 66l-1.4 1.8zM283.2 66l-1.6 1.6zM283.2 66l-1.4 1.8zM283.2 66l.2 .1zM283.4 66.1l-1.6 1.7z" fill-rule="evenodd"/>
<path d="M281.6 62.2l.2 .1zM283.2 60.6l-1.4 1.7zM283.2 60.6l-1.6 1.6zM283.2 60.6l-1.4 1.7zM283.2 60.6l.2 .1zM283.4 60.7l-1.6 1.6z" fill-rule="evenodd"/>
<path d="M98.4 91.6l.2-.2zM96.8 90l1.8 1.4zM96.8 90l1.6 1.6zM96.8 90l1.8 1.4zM96.8 90l.2-.2zM97 89.8l1.6 1.6z" fill-rule="evenodd"/>
<path d="M308.1 91.6l.2-.2zM306.5 90l1.8 1.4zM306.5 90l1.6 1.6zM306.5 90l1.8 1.4zM306.5 90l.2-.2zM306.7 89.8l1.6 1.6z" fill-rule="evenodd"/>
<path d="M317.6 91.6l.2-.2zM316 90l1.8 1.4zM316 90l1.6 1.6zM316 90l1.8 1.4zM316 90l.2-.2zM316.2 89.8l1.6 1.6z" fill-rule="evenodd"/>
<path d="M97 115.2l-.2 .2zM96.8 115.4l1.8 1.4zM97 115.2l1.6 1.6zM96.8 115.4l1.8 1.4zM98.6 116.8l-.2 .2zM96.8 115.4l1.6 1.6z" fill-rule="evenodd"/>
<path d="M225.6 110.2l-.7 1.6zM225.6 110.2l-.2 1.8zM224.9 111.8l.5 .2z" fill-rule="evenodd"/>
<path d="M306.5 129.1l.2-.2zM306.5 129.1l1.8 1.4zM306.7 128.9l1.6 1.6zM306.5 129.1l1.8 1.4zM308.1 130.7l.2-.2zM306.5 129.1l1.6 1.6z" fill-rule="evenodd"/>
<path d="M182.1 157.1h1.6zM182.1 157.1l1.6 .6zM183.7 157.1v.6zM182.1 157.1l1.6 .6zM181.5 157.7h2.2zM182.1 157.1l-.6 .6z" fill-rule="evenodd"/>
<path d="M182.6 156.5h1.3zM182.6 156.5l1.1 .6zM183.9 156.5l-.2 .6zM182.6 156.5l1.1 .6zM182.1 157.1h1.6zM182.6 156.5l-.5 .6z" fill-rule="evenodd"/>
<path d="M183.2 155.9h.8zM183.2 155.9l.7 .6zM184 155.9l-.1 .6zM183.2 155.9l.7 .6zM182.6 156.5h1.3zM183.2 155.9l-.6 .6z" fill-rule="evenodd"/>
<path d="M183.7 155.4h.6zM183.7 155.4l.3 .5zM184.3 155.4l-.3 .5zM183.7 155.4l.3 .5zM183.2 155.9h.8zM183.7 155.4l-.5 .5z" fill-rule="evenodd"/>
<path d="M184.1 154.9h.5zM184.1 154.9l.2 .5zM184.6 154.9l-.3 .5zM184.1 154.9l.2 .5zM183.7 155.4h.6zM184.1 154.9l-.4 .5z" fill-rule="evenodd"/>
<path d="M184.6 154.4h.4zM184.6 154.4v.5zM185 154.4l-.4 .5zM184.6 154.4v.5zM184.1 154.9h.5zM184.6 154.4l-.5 .5z" fill-rule="evenodd"/>
<path d="M185 153.9h.4zM185 153.9v.5zM185 154.4l.4-.5zM185 153.9v.5zM184.6 154.4h.4zM185 153.9l-.4 .5z" fill-rule="evenodd"/>
<path d="M185.3 153.6h.6zM185.3 153.6l.1 .3zM185.4 153.9l.5-.3zM185.3 153.6l.1 .3zM185 153.9h.4zM185.3 153.6l-.3 .3z" fill-rule="evenodd"/>
<path d="M185.6 153.2h.8zM185.6 153.2l.3 .4zM185.9 153.6l.5-.4zM185.6 153.2l.3 .4zM185.3 153.6h.6zM185.6 153.2l-.3 .4z" fill-rule="evenodd"/>
<path d="M185.8 153h1.2zM185.8 153l.6 .2zM186.4 153.2l.6-.2zM185.8 153l.6 .2zM185.6 153.2h.8zM185.8 153l-.2 .2z" fill-rule="evenodd"/>
<path d="M186 152.8h1.5zM186 152.8l1 .2zM187 153l.5-.2zM186 152.8l1 .2zM185.8 153h1.2zM186 152.8l-.2 .2z" fill-rule="evenodd"/>
<path d="M186.1 152.7h2.1zM186.1 152.7l1.4 .1zM187.5 152.8l.7-.1zM186.1 152.7l1.4 .1zM186 152.8h1.5zM186.1 152.7l-.1 .1z" fill-rule="evenodd"/>
<path d="M188.7 149.8l2.7 2.9zM186.1 152.7h5.3zM188.7 149.8l-2.6 2.9z" fill-rule="evenodd"/>
<path d="M186.1 152.7h2.6zM186.1 152.7h2.1zM188.2 152.7h.5zM186.1 152.7h2.1zM186.1 152.7h2.1z" fill-rule="evenodd"/>
<path d="M188.7 152.7h2.7zM188.7 152.7h2.7zM188.7 152.7h2.7zM189.4 152.7h2zM188.7 152.7h.7z" fill-rule="evenodd"/>
<path d="M189.4 152.7h2zM189.4 152.7l2.1 .1zM191.4 152.7l.1 .1zM189.4 152.7l2.1 .1zM189.9 152.8h1.6zM189.4 152.7l.5 .1z" fill-rule="evenodd"/>
<path d="M189.9 152.8h1.6zM189.9 152.8l1.8 .2zM191.5 152.8l.2 .2zM189.9 152.8l1.8 .2zM190.5 153h1.2zM189.9 152.8l.6 .2z" fill-rule="evenodd"/>
<path d="M190.5 153h1.2zM190.5 153l1.4 .2zM191.7 153l.2 .2zM190.5 153l1.4 .2zM191.1 153.2h.8zM190.5 153l.6 .2z" fill-rule="evenodd"/>
<path d="M191.1 153.2h.8zM191.1 153.2l1.1 .4zM191.9 153.2l.3 .4zM191.1 153.2l1.1 .4zM191.6 153.6h.6zM191.1 153.2l.5 .4z" fill-rule="evenodd"/>
<path d="M191.6 153.6h.6zM191.6 153.6l.9 .3zM192.2 153.6l.3 .3zM191.6 153.6l.9 .3zM192.1 153.9h.4zM191.6 153.6l.5 .3z" fill-rule="evenodd"/>
<path d="M192.1 153.9h.4zM192.1 153.9l.8 .5zM192.5 153.9l.4 .5zM192.1 153.9l.8 .5zM192.5 154.4h.4zM192.1 153.9l.4 .5z" fill-rule="evenodd"/>
<path d="M192.5 154.4h.4zM192.5 154.4l.9 .5zM192.9 154.4l.5 .5zM192.5 154.4l.9 .5zM192.9 154.9h.5zM192.5 154.4l.4 .5z" fill-rule="evenodd"/>
<path d="M192.9 154.9h.5zM192.9 154.9l.9 .5zM193.4 154.9l.4 .5zM192.9 154.9l.9 .5zM193.2 155.4h.6zM192.9 154.9l.3 .5z" fill-rule="evenodd"/>
<path d="M193.2 155.4h.6zM193.2 155.4l1.1 .5zM193.8 155.4l.5 .5zM193.2 155.4l1.1 .5zM193.5 155.9h.8zM193.2 155.4l.3 .5z" fill-rule="evenodd"/>
<path d="M193.5 155.9h.8zM193.5 155.9l1.4 .6zM194.3 155.9l.6 .6zM193.5 155.9l1.4 .6zM193.7 156.5h1.2zM193.5 155.9l.2 .6z" fill-rule="evenodd"/>
<path d="M193.7 156.5h1.2zM193.7 156.5l1.7 .6zM194.9 156.5l.5 .6zM193.7 156.5l1.7 .6zM193.8 157.1h1.6zM193.7 156.5l.1 .6z" fill-rule="evenodd"/>
<path d="M193.8 157.1h1.6zM193.8 157.1l2.1 .6zM195.4 157.1l.5 .6zM193.8 157.1l2.1 .6zM193.8 157.7h2.1zM193.8 157.1v.6z" fill-rule="evenodd"/>
<path d="M197.2 161.5l2.3 2.1zM197.2 163.6h2.3zM197.2 161.5v2.1z" fill-rule="evenodd"/>
<path d="M197.2 173.7h.6zM197.2 173.7h2.3zM197.8 173.7h1.7zM197.2 173.7h2.3zM197.2 175.9l2.3-2.2zM197.2 173.7v2.2z" fill-rule="evenodd"/>
<path d="M197.8 173.7h1.8zM197.8 173.7h1.7z" fill-rule="evenodd"/>
<path d="M197.2 163.6h2.3zM197.2 163.6h2.4zM197.2 163.6h2.4zM197.8 163.6h1.8zM197.2 163.6h.6z" fill-rule="evenodd"/>
<path d="M197.8 163.6h1.8zM197.8 163.6l1.9 .2zM199.6 163.6l.1 .2zM197.8 163.6l1.9 .2zM198.4 163.8h1.3zM197.8 163.6l.6 .2z" fill-rule="evenodd"/>
<path d="M198.4 163.8h1.3zM198.4 163.8l1.5 .1zM199.7 163.8l.2 .1zM198.4 163.8l1.5 .1zM199 163.9h.9zM198.4 163.8l.6 .1z" fill-rule="evenodd"/>
<path d="M198.4 173.5h1.3zM198.4 173.5l1.2 .2zM199.6 173.7l.1-.2zM198.4 173.5l1.2 .2zM197.8 173.7h1.8zM197.8 173.7l.6-.2z" fill-rule="evenodd"/>
<path d="M199 163.9h.9zM199 163.9l1.2 .3zM199.9 163.9l.3 .3zM199 163.9l1.2 .3zM199.5 164.2h.7zM199 163.9l.5 .3z" fill-rule="evenodd"/>
<path d="M199 173.4h.9zM199 173.4l.7 .1zM199.7 173.5l.2-.1zM199 173.4l.7 .1zM198.4 173.5h1.3zM198.4 173.5l.6-.1z" fill-rule="evenodd"/>
<path d="M199.5 164.2h.7zM199.5 164.2l1 .3zM200.2 164.2l.3 .3zM199.5 164.2l1 .3zM200 164.5h.5zM199.5 164.2l.5 .3z" fill-rule="evenodd"/>
<path d="M199.5 173.1h.7zM199.5 173.1l.4 .3zM199.9 173.4l.3-.3zM199.5 173.1l.4 .3zM199 173.4h.9zM199 173.4l.5-.3z" fill-rule="evenodd"/>
<path d="M200 164.5h.5zM200 164.5l.9 .4zM200.5 164.5l.4 .4zM200 164.5l.9 .4zM200.5 164.9h.4zM200 164.5l.5 .4z" fill-rule="evenodd"/>
<path d="M200 172.8h.5zM200 172.8l.2 .3zM200.2 173.1l.3-.3zM200 172.8l.2 .3zM199.5 173.1h.7zM199.5 173.1l.5-.3z" fill-rule="evenodd"/>
<path d="M200.5 164.9h.4zM200.5 164.9l.9 .4zM200.9 164.9l.5 .4zM200.5 164.9l.9 .4zM200.9 165.3h.5zM200.5 164.9l.4 .4z" fill-rule="evenodd"/>
<path d="M200.5 172.4h.4zM200.5 172.4v.4zM200.5 172.8l.4-.4zM200.5 172.4v.4zM200 172.8h.5zM200 172.8l.5-.4z" fill-rule="evenodd"/>
<path d="M200.9 165.3h.5zM200.9 165.3l1.1 .5zM201.4 165.3l.6 .5zM200.9 165.3l1.1 .5zM201.3 165.8h.7zM200.9 165.3l.4 .5z" fill-rule="evenodd"/>
<path d="M200.9 172h.5zM200.9 172v.4zM200.9 172.4l.5-.4zM200.9 172v.4zM200.5 172.4h.4zM200.9 172l-.4 .4z" fill-rule="evenodd"/>
<path d="M201.3 165.8h.7zM201.3 165.8l1.2 .5zM202 165.8l.5 .5zM201.3 165.8l1.2 .5zM201.6 166.3h.9zM201.3 165.8l.3 .5z" fill-rule="evenodd"/>
<path d="M201.3 171.5h.7zM201.3 171.5l.1 .5zM201.4 172l.6-.5zM201.3 171.5l.1 .5zM200.9 172h.5zM201.3 171.5l-.4 .5z" fill-rule="evenodd"/>
<path d="M201.6 166.3h.9zM201.6 166.3l1.5 .6zM202.5 166.3l.6 .6zM201.6 166.3l1.5 .6zM201.9 166.9h1.2zM201.6 166.3l.3 .6z" fill-rule="evenodd"/>
<path d="M201.6 171h.9zM201.6 171l.4 .5zM202 171.5l.5-.5zM201.6 171l.4 .5zM201.3 171.5h.7zM201.6 171l-.3 .5z" fill-rule="evenodd"/>
<path d="M201.9 166.9h1.2zM201.9 166.9l1.9 .5zM203.1 166.9l.7 .5zM201.9 166.9l1.9 .5zM202.1 167.4h1.7zM201.9 166.9l.2 .5z" fill-rule="evenodd"/>
<path d="M201.9 170.4h1.2zM201.9 170.4l.6 .6zM202.5 171l.6-.6zM201.9 170.4l.6 .6zM201.6 171h.9zM201.9 170.4l-.3 .6z" fill-rule="evenodd"/>
<path d="M202.1 167.4h1.7zM202.1 167.4l2.3 .6zM203.8 167.4l.6 .6zM202.1 167.4l2.3 .6zM202.2 168h2.2zM202.1 167.4l.1 .6z" fill-rule="evenodd"/>
<path d="M202.1 169.9h1.7zM202.1 169.9l1 .5zM203.1 170.4l.7-.5zM202.1 169.9l1 .5zM201.9 170.4h1.2zM202.1 169.9l-.2 .5z" fill-rule="evenodd"/>
<path d="M202.2 168h2.2zM202.2 168l2.9 .7zM204.4 168l.7 .7zM202.2 168l2.9 .7zM202.2 168.7h2.9zM202.2 168v.7z" fill-rule="evenodd"/>
<path d="M202.2 169.2h2.2zM202.2 169.2l1.6 .7zM203.8 169.9l.6-.7zM202.2 169.2l1.6 .7zM202.1 169.9h1.7zM202.2 169.2l-.1 .7z" fill-rule="evenodd"/>
<path d="M202.2 168.7h2.9zM202.2 168.7l2.2 .5zM204.4 169.2l.7-.5zM202.2 168.7l2.2 .5zM202.2 169.2h2.2zM202.2 168.7v.5z" fill-rule="evenodd"/>
<path d="M316.2 166l-.2 .1zM316 166.1l1.8 1.5zM316.2 166l1.6 1.6zM316 166.1l1.8 1.5zM317.8 167.6l-.2 .1zM316 166.1l1.6 1.6z" fill-rule="evenodd"/>
<path d="M257.8 180.4l.2 .1zM257.8 180.4l-1.4 1.7zM256.4 182.1l1.6-1.6zM257.8 180.4l-1.4 1.7zM256.2 181.9l.2 .2zM256.2 181.9l1.6-1.5z" fill-rule="evenodd"/>
<path d="M281.6 181.9l.2 .2zM283.2 180.4l-1.4 1.7zM283.2 180.4l-1.6 1.5zM283.2 180.4l-1.4 1.7zM283.2 180.4l.2 .1zM283.4 180.5l-1.6 1.6z" fill-rule="evenodd"/>
</g>
<g fill="none" stroke="#000" stroke-width=".3">
<path d="M106.4 91.2v-.5h-.8v14.8h33.3v-14.8h-.7v.5M106.4 91.5v13.1M138.2 91.5v13.1M140.5 91.2v-.5h-.7v14.8h31.7v-14.8h-.7v.5M140.5 91.5v13.1M170.8 91.5v13.1M173.1 91.2v-.5h-.8v14.8h92.2v-14.8h-.8v.5M173.1 91.5v13.1M203.3 91.2v-.5h1.5v.5M203.3 91.5v13.1M204.1 90.7v14.8M204.8 91.5v13.1"/>
<path d="M240.8 91.2v-.5h1.5v.5M240.8 91.5v13.1M241.6 90.7v14.8M242.3 91.5v13.1M263.7 91.5v13.1M105.6 104.6h33.3M122.3 104.6v.9M139.8 104.6h31.7M155.6 104.6v.9M172.3 104.6h92.2M188.2 104.6v.9M222.8 104.6v.9"/>
<path d="M253 104.6v.9M267.7 119.7h.9M268.6 108.2v22.9M268.6 108.9h13M282 108.9h.5v-.7h-14.8v22.9h14.8v-.7h-.5M257.9 131.9v31.8M257.9 132.7h23.7M268.6 130.4h13M282 132.7h.5v-.8h-25.4v31.8h25.4v-.8h-.5M257.1 147.8h.8M257.9 162.9h23.7"/>
</g>
<path d="M93.6 83.4h204.6v88.7h-41.1v-5.2h33.9v-37.1h-8.5v-39.1h-188.9z" fill="none" stroke="#000" stroke-width=".59"/>
<path d="M409.8 0h22v279.4h-22z" fill-rule="evenodd" fill="#fff" stroke="#000" stroke-width=".35"/>
<path d="M409.8 90h22" fill="none" stroke="#000" stroke-width=".21"/>
<path d="M409.8 12h22M409.8 6.4h22M414.9 12v267.4M419.9 12v267.4M425 12v267.4M409.8 51.9h22M430.1 90v189.4" fill="none" stroke="#000" stroke-width=".2"/>
<path d="M6.3 2.8h402.1v271.7h-402.1zM409.8 0v279.4" fill="none" stroke="#000" stroke-width=".28"/>
<text font-size="11.1" x="319" y="12.1">KITCHEN TYPE K2</text>
<text font-size="7.7" x="117.9" y="217.7">FLOOR PLAN</text>
<text font-size="6.3" x="373.6" y="17.6">UNIT A2 FA</text>
<text font-size="4.9" x="414.1" y="219.7" transform="rotate(-90 414.1 219.7)">ITALIAN KITCHEN AND BATH</text>
<g font-size="4.2">
<text x="170" y="217.7">SCALE 1/2&quot;=1'-0&quot;</text>
<text x="117.7" y="223.2">CASA FAMILIA UNIT A2 FA / KITCHEN TYPE K2 ADA</text>
</g>
<text font-size="3.2" x="418.3" y="4.6">A.4</text>
<g font-size="2.8">
<text x="181.8" y="107.7">DISHWASHER</text>
<text x="149.7" y="111.5">RANGE</text>
<text x="151.5" y="108.2">ADA</text>
<text x="187.4" y="111.1">ADA</text>
<text x="188.2" y="130.9">ACCESSIBLE CABINET</text>
<text x="264.1" y="137" transform="rotate(90 264.1 137)">GTE18GSNRSS</text>
<text x="267.5" y="136.3" transform="rotate(90 267.5 136.3)">REFRIGERATOR</text>
</g>
<g font-size="2.5">
<text x="194.1" y="53.2">447.04</text>
<text x="194" y="56.8">[14'-8&quot;]</text>
<text x="189.8" y="60.5">426.73</text>
<text x="191.3" y="64.2">[14']</text>
<text x="215.2" y="65.9">304.63</text>
<text x="211.7" y="69.6">[9'-11 15/16&quot;]</text>
<text x="232.7" y="71.8">221.03</text>
<text x="233.3" y="75.5">[7'-3&quot;]</text>
<text x="247.3" y="82">[4'-8 1/2&quot;]</text>
<text x="248.7" y="78.3">143.53</text>
<text x="418.5" y="79.4" transform="rotate(-90 418.5 79.4)">CASA FAMILIA</text>
<text x="423.5" y="83" transform="rotate(-90 423.5 83)">KITCHEN | VANITIES</text>
<text x="94.6" y="102.4">61.00</text>
<text x="95.2" y="106.1">[24&quot;]</text>
<text x="304.2" y="112.9">[3'-1&quot;]</text>
<text x="304.2" y="109.3">93.96</text>
<text x="312.9" y="127.8">182.90</text>
<text x="315.2" y="131.5">[6']</text>
<text x="266.7" y="180.3">61.00</text>
<text x="268.2" y="183.9">[2']</text>
</g>
<g font-size="2.3">
<text x="187.6" y="160.2">- -</text>
<text x="187.9" y="156.7">A</text>
<text x="196.5" y="167.6">B</text>
<text x="196" y="171.2">- -</text>
</g>
<g font-size="1.9">
<text x="413.4" y="15.5" transform="rotate(-90 413.4 15.5)">DATE:</text>
<text x="418.5" y="15.5" transform="rotate(-90 418.5 15.5)">REV:</text>
<text x="423.5" y="15.5" transform="rotate(-90 423.5 15.5)">DIMENSION:</text>
<text x="428.6" y="15.5" transform="rotate(-90 428.6 15.5)">DRAWN BY:</text>
<text x="413.4" y="55.4" transform="rotate(-90 413.4 55.4)">PROJECT #:</text>
<text x="418.1" y="195.8" transform="rotate(-90 418.1 195.8)">kitchen | bath | tile | closet</text>
<text x="423.2" y="201.6" transform="rotate(-90 423.2 201.6)">1777 NW 72TH AVE. MIAMI FL, 33126</text>
<text x="428.2" y="199.3" transform="rotate(-90 428.2 199.3)">T. 305.599.9000 F. 305.599.9870</text>
</g>
<text font-size="1.6" x="414.5" y="9.2">SHEET NUMBER</text>
</svg>
